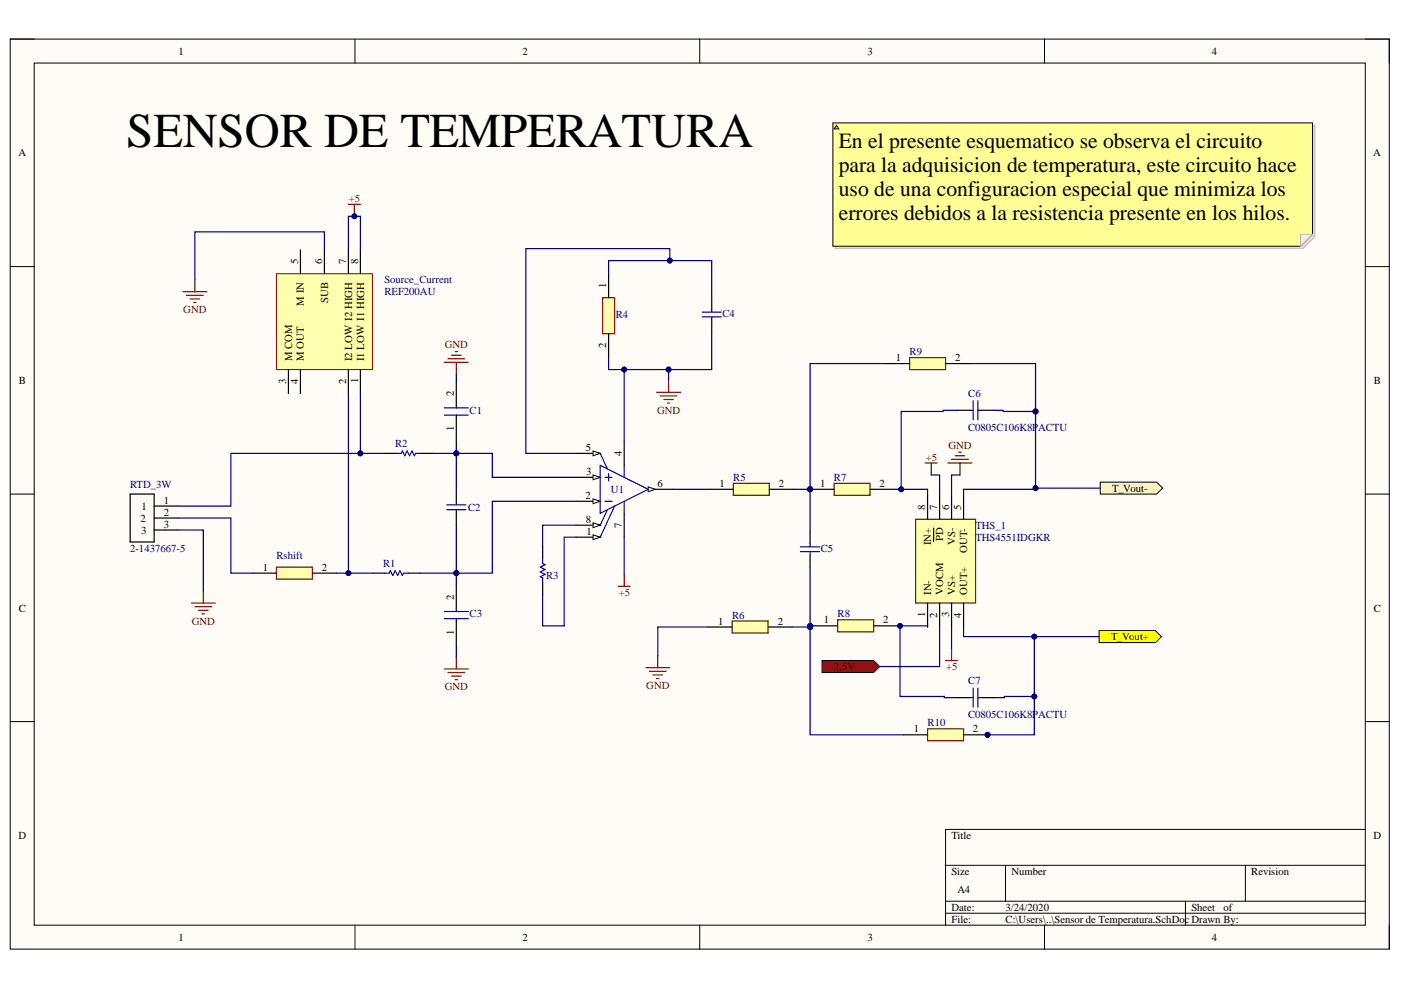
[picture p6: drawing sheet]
<svg xmlns="http://www.w3.org/2000/svg" width="297mm" height="210mm" viewBox="0 0 297 210" stroke-linecap="round" stroke-linejoin="round" font-family="sans-serif">
<path d="M2.2 8.3h292.4v192.9h-292.4z" fill-rule="evenodd" fill="#fffcf8"/>
<path d="M2.2 8.3h292.4v192.9h-292.4z" fill="none" stroke="#000" stroke-width=".21"/>
<path d="M7.3 13.4h282.2v182.8h-282.2z" fill-rule="evenodd" fill="#fffcf8"/>
<g fill="none" stroke="#000" stroke-width=".21">
<path d="M2.2 8.3h5.1M7.3 13.4h282.2v182.8h-282.2zM75.3 8.3v5.1M148.4 8.3v5.1M221.5 8.3v5.1M289.5 8.3h5.1v5.1M2.2 56.5h5.1M289.5 56.5h5.1M2.2 104.8h5.1M289.5 104.8h5.1M2.2 153h5.1M289.5 153h5.1"/>
<path d="M289.5 175.9h-89v20.3M75.3 196.2v5M148.4 196.2v5M200.5 183.5h89M200.5 191.1h89M200.5 193.6h89M213.2 183.5v7.6M221.5 196.2v5M251.3 191.1v5.1M264 183.5v7.6M294.6 196.2v5"/>
</g>
<path d="M58.6 58h20.3v20.4h-20.3z" fill-rule="evenodd" fill="#ffffb0"/>
<path d="M58.6 58h20.3v20.4h-20.3z" fill="none" stroke="#800000" stroke-width=".21"/>
<path d="M63.7 53v5M68.8 53v5M73.9 53v5M76.4 53v5M61.2 78.4v5M63.7 78.4v5M73.9 78.4v5M76.4 78.4v5M81.5 96.1h2.5M89.1 96.1h2.6M79 121.5h2.5M86.6 121.5h2.5" fill="none" stroke="#000" stroke-width=".25"/>
<path d="M84 96.1h1.1l.2-.5 .5 1 .5-1 .5 1 .5-1 .5 1 .3-.5h1M81.5 121.5h1l.3-.5 .5 1 .5-1 .5 1 .5-1 .5 1 .3-.5h1" fill="none" stroke="#00f" stroke-width=".25"/>
<path d="M58.6 120.2h7.6v2.6h-7.6z" fill-rule="evenodd" fill="#ffffb0"/>
<path d="M58.6 120.2h7.6v2.6h-7.6z" fill="none" stroke="#800000" stroke-width=".25"/>
<path d="M96.7 80.9v5.1M96.7 88.5v5.1M96.7 103.7v2.6M96.7 108.8v2.6M122.2 113.9h5.1M53.5 121.5h5.1M66.2 121.5h5.1M96.7 124.1v5M96.7 131.7v5" fill="none" stroke="#000" stroke-width=".25"/>
<path d="M94.2 88h5.1M94.2 86.5h5.1M96.7 86v.5M96.7 88v.5M94.7 107h4.1M94.7 108.1h4.1M96.7 106.3v.7M96.7 108.1v.7M94.2 131.2h5.1M94.2 129.6h5.1M96.7 129.1v.5M96.7 131.2v.5" fill="none" stroke="#00f" stroke-width=".25"/>
<path d="M125.7 113.4l1.6 .5-1.6 .5z" fill="#f8fcff"/>
<path d="M125.7 113.4l1.6 .5-1.6 .5z" fill="none" stroke="#000" stroke-width=".21"/>
<path d="M122.2 106.3h5.1" fill="none" stroke="#000" stroke-width=".25"/>
<path d="M125.7 105.8l1.6 .5-1.6 .5z" fill="#f8fcff"/>
<path d="M125.7 105.8l1.6 .5-1.6 .5z" fill="none" stroke="#000" stroke-width=".21"/>
<path d="M122.2 101.2h5.1" fill="none" stroke="#000" stroke-width=".25"/>
<path d="M125.7 100.7l1.6 .5-1.6 .5z" fill="#f8fcff"/>
<path d="M125.7 100.7l1.6 .5-1.6 .5z" fill="none" stroke="#000" stroke-width=".21"/>
<path d="M122.2 96.1h5.1M132.3 93.6v5.1" fill="none" stroke="#000" stroke-width=".25"/>
<path d="M125.7 95.6l1.6 .5-1.6 .5z" fill="#f8fcff"/>
<path d="M125.7 95.6l1.6 .5-1.6 .5z" fill="none" stroke="#000" stroke-width=".21"/>
<path d="M137.4 103.7h5.1" fill="none" stroke="#000" stroke-width=".25"/>
<path d="M137.4 103.2l1.6 .5-1.6 .6z" fill="#f8fcff"/>
<path d="M137.4 103.2l1.6 .5-1.6 .6z" fill="none" stroke="#000" stroke-width=".21"/>
<path d="M122.2 111.4h5.1M132.3 108.8v5.1" fill="none" stroke="#000" stroke-width=".25"/>
<path d="M125.7 110.9l1.6 .5-1.6 .5z" fill="#f8fcff"/>
<path d="M125.7 110.9l1.6 .5-1.6 .5z" fill="none" stroke="#000" stroke-width=".21"/>
<path d="M127.3 98.7l10.1 5-10.1 5.1zM127.3 96.1l1.5 3.3M132.3 98.7v2.5M128.3 106.3h1.5M128.3 101.2h1.5M128.8 108.1l-1.5 3.3M129 100.4v1.6M130.3 107.3l-3 6.6M132.3 106.3v2.5" fill="none" stroke="#00f" stroke-width=".25"/>
<path d="M194.1 110.1h12.7v17.8h-12.7z" fill-rule="evenodd" fill="#ffffb0"/>
<path d="M194.1 110.1h12.7v17.8h-12.7z" fill="none" stroke="#800000" stroke-width=".25"/>
<path d="M196.7 105v5.1M197.9 112v2.8M199.2 105v5.1M201.7 105v5.1M204.3 105v5.1M196.7 127.9v5M199.2 127.9v5M201.7 127.9v5M204.3 127.9v5" fill="none" stroke="#000" stroke-width=".25"/>
<path d="M155.5 102.5h7.6v2.5h-7.6z" fill-rule="evenodd" fill="#ffffb0"/>
<path d="M155.5 102.5h7.6v2.5h-7.6z" fill="none" stroke="#800000" stroke-width=".25"/>
<path d="M150.4 103.7h5.1M163.1 103.7h5.1" fill="none" stroke="#000" stroke-width=".25"/>
<path d="M155.2 131.7h7.7v2.5h-7.7z" fill-rule="evenodd" fill="#ffffb0"/>
<path d="M155.2 131.7h7.7v2.5h-7.7z" fill="none" stroke="#800000" stroke-width=".25"/>
<path d="M150.1 132.9h5.1M162.9 132.9h5" fill="none" stroke="#000" stroke-width=".25"/>
<circle cx="209.4" cy="155.8" r=".51" fill="#000080"/>
<circle cx="209.4" cy="155.8" r=".51" fill="none" stroke="#000080" stroke-width=".21"/>
<path d="M196.7 154.5h7.6v2.6h-7.6z" fill-rule="evenodd" fill="#ffffb0"/>
<path d="M196.7 154.5h7.6v2.6h-7.6z" fill="none" stroke="#800000" stroke-width=".25"/>
<path d="M191.6 155.8h5.1M204.3 155.8h5.1" fill="none" stroke="#000" stroke-width=".25"/>
<circle cx="209.4" cy="155.8" r=".51" fill="#000080"/>
<circle cx="209.4" cy="155.8" r=".51" fill="none" stroke="#000080" stroke-width=".21"/>
<path d="M192.9 75.8h7.6v2.6h-7.6z" fill-rule="evenodd" fill="#ffffb0"/>
<path d="M192.9 75.8h7.6v2.6h-7.6z" fill="none" stroke="#800000" stroke-width=".25"/>
<path d="M187.8 77.1h5.1M200.5 77.1h5.1" fill="none" stroke="#000" stroke-width=".25"/>
<circle cx="171.7" cy="103.7" r=".51" fill="#000080"/>
<circle cx="171.7" cy="103.7" r=".51" fill="none" stroke="#000080" stroke-width=".21"/>
<path d="M176.8 102.5h7.7v2.5h-7.7z" fill-rule="evenodd" fill="#ffffb0"/>
<path d="M176.8 102.5h7.7v2.5h-7.7z" fill="none" stroke="#800000" stroke-width=".25"/>
<path d="M171.8 103.7h5" fill="none" stroke="#000" stroke-width=".25"/>
<circle cx="171.7" cy="103.7" r=".51" fill="#000080"/>
<circle cx="171.7" cy="103.7" r=".51" fill="none" stroke="#000080" stroke-width=".21"/>
<path d="M171.7 112.6v2.6M171.7 117.7v2.5M184.5 103.7h5" fill="none" stroke="#000" stroke-width=".25"/>
<path d="M169.7 115.9h4.1M169.7 117h4.1M171.7 115.2v.7M171.7 116.9v.8" fill="none" stroke="#00f" stroke-width=".25"/>
<path d="M233 133.7h12l1.2 1.3-1.2 1.2h-12z" fill-rule="evenodd" fill="#ff0"/>
<path d="M233 133.7h12l1.2 1.3-1.2 1.2h-12z" fill="none" stroke="#000" stroke-width=".21"/>
<path d="M233.3 102.2h11.9l1.3 1.3-1.3 1.3h-11.9z" fill-rule="evenodd" fill="#fff2cc"/>
<path d="M233.3 102.2h11.9l1.3 1.3-1.3 1.3h-11.9z" fill="none" stroke="#000" stroke-width=".21"/>
<path d="M174.3 140.1h10.9l1.3 1.2-1.3 1.3h-10.9z" fill-rule="evenodd" fill="#980000"/>
<path d="M174.3 140.1h10.9l1.3 1.2-1.3 1.3h-10.9z" fill="none" stroke="#000" stroke-width=".21"/>
<path d="M115.1 115.9v2.6M115.1 123.5v2.6" fill="none" stroke="#000" stroke-width=".25"/>
<path d="M115.1 118.5v1l.5 .2-1.1 .5 1.1 .6-1.1 .5 1.1 .5-1.1 .5 .6 .2v1" fill="none" stroke="#00f" stroke-width=".25"/>
<path d="M127.8 63.1h2.5v7.6h-2.5z" fill-rule="evenodd" fill="#ffffb0"/>
<path d="M73.9 43.3h2.5M75.1 43.3v2.6M127.8 63.1h2.5v7.6h-2.5z" fill="none" stroke="#800000" stroke-width=".25"/>
<path d="M129 58v5.1M129 70.7v5.1" fill="none" stroke="#000" stroke-width=".25"/>
<circle cx="75.1" cy="45.9" r=".51" fill="#000080"/>
<circle cx="75.1" cy="45.9" r=".51" fill="none" stroke="#000080" stroke-width=".21"/>
<g fill="none" stroke="#800000" stroke-width=".25">
<path d="M41.3 59.3v2.6M38.8 61.9h5.1M39.5 62.6h3.6M40.3 63.4h2M41.1 64.1h.5M94.2 76.8h5.1M95 76.1h3.5M95.7 75.3h2.1M96.5 74.5h.5M96.7 76.8v2.6M139.2 83.2h5.1M140 83.9h3.5"/>
<path d="M140.7 84.7h2.1M141.5 85.5h.5M141.7 80.6v2.6M196.2 98.2h2.5M197.4 98.2v2.5M201 98.2h5.1M201.7 97.4h3.6M202.5 96.6h2M203.3 95.9h.5M203.5 98.2v2.5M96.7 139.3v2.5M131.1 124.3h2.5"/>
<path d="M132.3 121.8v2.5M139.5 139v2.6M201.7 137.5v2.6M94.2 141.8h5.1M95 142.6h3.5M95.7 143.4h2.1M96.5 144.1h.5M136.9 141.6h5.1M137.7 142.3h3.5M138.4 143.1h2.1M139.2 143.9h.5M200.5 140.1h2.5"/>
</g>
<path d="M150.9 62.9v2.5M150.9 67.9v2.6M203 87h2.6M208.1 87h2.6M203 147.9h2.6M208.1 147.9h2.6" fill="none" stroke="#000" stroke-width=".25"/>
<path d="M148.9 66.2h4M148.9 67.2h4M150.9 65.4v.8M150.9 67.2v.7M205.6 87h.7M206.3 85v4M207.3 85v4M207.3 87h.8M205.6 147.9h.7M206.3 145.9v4.1M207.3 145.9v4.1M207.3 147.9h.8" fill="none" stroke="#00f" stroke-width=".25"/>
<path d="M177.6 131.4h7.6v2.6h-7.6z" fill-rule="evenodd" fill="#ffffb0"/>
<path d="M177.6 131.4h7.6v2.6h-7.6z" fill="none" stroke="#800000" stroke-width=".25"/>
<path d="M27.6 104.8h5.1v10.1h-5.1zM32.7 112.4h5.1M32.7 109.8h5.1M32.7 107.3h5.1M172.5 132.7h5.1M185.2 132.7h5.1" fill="none" stroke="#000" stroke-width=".25"/>
<path d="M68.8 53v-3.8h-27.5v10.1M73.9 53v-7.1h2.5v7.1" fill="none" stroke="#000080" stroke-width=".25"/>
<circle cx="75.1" cy="45.9" r=".51" fill="#000080"/>
<circle cx="75.1" cy="45.9" r=".51" fill="none" stroke="#000080" stroke-width=".21"/>
<path d="M96.7 111.4v10.1h-7.6" fill="none" stroke="#000080" stroke-width=".25"/>
<circle cx="96.7" cy="121.5" r=".51" fill="#000080"/>
<circle cx="96.7" cy="121.5" r=".51" fill="none" stroke="#000080" stroke-width=".21"/>
<path d="M91.7 96.1h12.7v5.1h17.8" fill="none" stroke="#000080" stroke-width=".25"/>
<circle cx="96.7" cy="96.1" r=".51" fill="#000080"/>
<circle cx="96.7" cy="96.1" r=".51" fill="none" stroke="#000080" stroke-width=".21"/>
<path d="M122.2 106.3h-17.8v15.2h-7.7" fill="none" stroke="#000080" stroke-width=".25"/>
<circle cx="96.7" cy="121.5" r=".51" fill="#000080"/>
<circle cx="96.7" cy="121.5" r=".51" fill="none" stroke="#000080" stroke-width=".21"/>
<path d="M142 55.3v-2.6h-30.5v43.4h10.7" fill="none" stroke="#000080" stroke-width=".25"/>
<circle cx="142" cy="55.3" r=".51" fill="#000080"/>
<circle cx="142" cy="55.3" r=".51" fill="none" stroke="#000080" stroke-width=".21"/>
<path d="M129 75.8v2.6h3.3v15.2M122.2 113.9h-2.6v18.8h-4.5v-6.6M122.2 111.4h-7.1v4.5" fill="none" stroke="#000080" stroke-width=".25"/>
<circle cx="132.3" cy="78.4" r=".51" fill="#000080"/>
<circle cx="132.3" cy="78.4" r=".51" fill="none" stroke="#000080" stroke-width=".21"/>
<path d="M129 58v-2.7h21.9v7.6" fill="none" stroke="#000080" stroke-width=".25"/>
<circle cx="142" cy="55.3" r=".51" fill="#000080"/>
<circle cx="142" cy="55.3" r=".51" fill="none" stroke="#000080" stroke-width=".21"/>
<path d="M132.3 78.4h9.4" fill="none" stroke="#000080" stroke-width=".25"/>
<circle cx="132.3" cy="78.4" r=".51" fill="#000080"/>
<circle cx="132.3" cy="78.4" r=".51" fill="none" stroke="#000080" stroke-width=".21"/>
<circle cx="141.7" cy="78.4" r=".51" fill="#000080"/>
<circle cx="141.7" cy="78.4" r=".51" fill="none" stroke="#000080" stroke-width=".21"/>
<path d="M150.9 70.5v7.9h-9.2v2.2M150.1 132.9h-10.6v6.1" fill="none" stroke="#000080" stroke-width=".25"/>
<circle cx="141.7" cy="78.4" r=".51" fill="#000080"/>
<circle cx="141.7" cy="78.4" r=".51" fill="none" stroke="#000080" stroke-width=".21"/>
<path d="M142.5 103.7h7.9M167.9 132.9h3.8" fill="none" stroke="#000080" stroke-width=".25"/>
<circle cx="171.7" cy="132.9" r=".51" fill="#000080"/>
<circle cx="171.7" cy="132.9" r=".51" fill="none" stroke="#000080" stroke-width=".21"/>
<path d="M168.2 103.7h3.5" fill="none" stroke="#000080" stroke-width=".25"/>
<circle cx="171.7" cy="103.7" r=".51" fill="#000080"/>
<circle cx="171.7" cy="103.7" r=".51" fill="none" stroke="#000080" stroke-width=".21"/>
<path d="M171.8 132.9v22.9h19.8" fill="none" stroke="#000080" stroke-width=".25"/>
<circle cx="171.7" cy="132.9" r=".51" fill="#000080"/>
<circle cx="171.7" cy="132.9" r=".51" fill="none" stroke="#000080" stroke-width=".21"/>
<path d="M172.5 132.7h-.8v.2" fill="none" stroke="#000080" stroke-width=".25"/>
<circle cx="171.7" cy="132.7" r=".51" fill="#000080"/>
<circle cx="171.7" cy="132.7" r=".51" fill="none" stroke="#000080" stroke-width=".21"/>
<circle cx="171.7" cy="132.9" r=".51" fill="#000080"/>
<circle cx="171.7" cy="132.9" r=".51" fill="none" stroke="#000080" stroke-width=".21"/>
<path d="M187.8 77.1h-16v26.6" fill="none" stroke="#000080" stroke-width=".25"/>
<circle cx="171.7" cy="103.7" r=".51" fill="#000080"/>
<circle cx="171.7" cy="103.7" r=".51" fill="none" stroke="#000080" stroke-width=".21"/>
<path d="M189.5 103.7h7.2v1.3M199.2 132.9v8.4h-12.7" fill="none" stroke="#000080" stroke-width=".25"/>
<circle cx="191.1" cy="103.7" r=".51" fill="#000080"/>
<circle cx="191.1" cy="103.7" r=".51" fill="none" stroke="#000080" stroke-width=".21"/>
<path d="M190.3 132.7h.5v15h9.4v.2h2.8" fill="none" stroke="#000080" stroke-width=".25"/>
<circle cx="190.8" cy="132.7" r=".51" fill="#000080"/>
<circle cx="190.8" cy="132.7" r=".51" fill="none" stroke="#000080" stroke-width=".21"/>
<path d="M190.8 132.7h5.9v.2" fill="none" stroke="#000080" stroke-width=".25"/>
<circle cx="190.8" cy="132.7" r=".51" fill="#000080"/>
<circle cx="190.8" cy="132.7" r=".51" fill="none" stroke="#000080" stroke-width=".21"/>
<path d="M203 87h-3v.2h-8.9v16.5" fill="none" stroke="#000080" stroke-width=".25"/>
<circle cx="191.1" cy="103.7" r=".51" fill="#000080"/>
<circle cx="191.1" cy="103.7" r=".51" fill="none" stroke="#000080" stroke-width=".21"/>
<path d="M197.4 100.7h1.8v4.3M203.5 100.7h-1.8v4.3M204.3 132.9v2.1h15v20.8h-10.2" fill="none" stroke="#000080" stroke-width=".25"/>
<circle cx="209.4" cy="155.8" r=".51" fill="#000080"/>
<circle cx="209.4" cy="155.8" r=".51" fill="none" stroke="#000080" stroke-width=".21"/>
<circle cx="219.3" cy="147.7" r=".51" fill="#000080"/>
<circle cx="219.3" cy="147.7" r=".51" fill="none" stroke="#000080" stroke-width=".21"/>
<circle cx="219.3" cy="135" r=".51" fill="#000080"/>
<circle cx="219.3" cy="135" r=".51" fill="none" stroke="#000080" stroke-width=".21"/>
<path d="M233.3 103.5h-13.7v.2h-15.3v1.3" fill="none" stroke="#000080" stroke-width=".25"/>
<circle cx="219.6" cy="103.5" r=".51" fill="#000080"/>
<circle cx="219.6" cy="103.5" r=".51" fill="none" stroke="#000080" stroke-width=".21"/>
<path d="M205.6 77.1h14v10.1" fill="none" stroke="#000080" stroke-width=".25"/>
<circle cx="219.6" cy="87.2" r=".51" fill="#000080"/>
<circle cx="219.6" cy="87.2" r=".51" fill="none" stroke="#000080" stroke-width=".21"/>
<path d="M219.3 147.7h-6.4v.2h-2.2" fill="none" stroke="#000080" stroke-width=".25"/>
<circle cx="219.3" cy="147.7" r=".51" fill="#000080"/>
<circle cx="219.3" cy="147.7" r=".51" fill="none" stroke="#000080" stroke-width=".21"/>
<path d="M210.7 87h2v.2h6.9" fill="none" stroke="#000080" stroke-width=".25"/>
<circle cx="219.6" cy="87.2" r=".51" fill="#000080"/>
<circle cx="219.6" cy="87.2" r=".51" fill="none" stroke="#000080" stroke-width=".21"/>
<path d="M219.3 135h13.7" fill="none" stroke="#000080" stroke-width=".25"/>
<circle cx="219.3" cy="135" r=".51" fill="#000080"/>
<circle cx="219.3" cy="135" r=".51" fill="none" stroke="#000080" stroke-width=".21"/>
<path d="M96.7 121.5v2.6M96.7 136.7v2.6" fill="none" stroke="#000080" stroke-width=".25"/>
<circle cx="96.7" cy="121.5" r=".51" fill="#000080"/>
<circle cx="96.7" cy="121.5" r=".51" fill="none" stroke="#000080" stroke-width=".21"/>
<path d="M96.7 96.1v7.6" fill="none" stroke="#000080" stroke-width=".25"/>
<circle cx="96.7" cy="96.1" r=".51" fill="#000080"/>
<circle cx="96.7" cy="96.1" r=".51" fill="none" stroke="#000080" stroke-width=".21"/>
<path d="M96.7 93.6v2.5" fill="none" stroke="#000080" stroke-width=".25"/>
<circle cx="96.7" cy="96.1" r=".51" fill="#000080"/>
<circle cx="96.7" cy="96.1" r=".51" fill="none" stroke="#000080" stroke-width=".21"/>
<path d="M96.7 79.4v1.5M132.3 113.9v7.9M171.7 120.2v12.5" fill="none" stroke="#000080" stroke-width=".25"/>
<circle cx="171.7" cy="132.7" r=".51" fill="#000080"/>
<circle cx="171.7" cy="132.7" r=".51" fill="none" stroke="#000080" stroke-width=".21"/>
<path d="M171.7 103.7v8.9" fill="none" stroke="#000080" stroke-width=".25"/>
<circle cx="171.7" cy="103.7" r=".51" fill="#000080"/>
<circle cx="171.7" cy="103.7" r=".51" fill="none" stroke="#000080" stroke-width=".21"/>
<path d="M219.6 87.2v16.3M201.7 132.9v4.6" fill="none" stroke="#000080" stroke-width=".25"/>
<circle cx="219.6" cy="103.5" r=".51" fill="#000080"/>
<circle cx="219.6" cy="103.5" r=".51" fill="none" stroke="#000080" stroke-width=".21"/>
<circle cx="219.6" cy="87.2" r=".51" fill="#000080"/>
<circle cx="219.6" cy="87.2" r=".51" fill="none" stroke="#000080" stroke-width=".21"/>
<path d="M73.9 83.4v38.1h5.1M37.8 109.8h11.2v11.7h4.5M37.8 112.4h5.3v12.9" fill="none" stroke="#000080" stroke-width=".25"/>
<path d="M40.6 127.9h5M41.3 128.6h3.6M42.1 129.4h2M42.8 130.2h.6M43.1 125.3v2.6" fill="none" stroke="#800000" stroke-width=".25"/>
<circle cx="73.9" cy="121.5" r=".51" fill="#000080"/>
<circle cx="73.9" cy="121.5" r=".51" fill="none" stroke="#000080" stroke-width=".21"/>
<path d="M71.3 121.5h2.6" fill="none" stroke="#000080" stroke-width=".25"/>
<circle cx="73.9" cy="121.5" r=".51" fill="#000080"/>
<circle cx="73.9" cy="121.5" r=".51" fill="none" stroke="#000080" stroke-width=".21"/>
<path d="M81.5 96.1h-32.5v11.2h-11.2" fill="none" stroke="#000080" stroke-width=".25"/>
<circle cx="76.4" cy="96.1" r=".51" fill="#000080"/>
<circle cx="76.4" cy="96.1" r=".51" fill="none" stroke="#000080" stroke-width=".21"/>
<path d="M76.4 83.4v12.7" fill="none" stroke="#000080" stroke-width=".25"/>
<circle cx="76.4" cy="96.1" r=".51" fill="#000080"/>
<circle cx="76.4" cy="96.1" r=".51" fill="none" stroke="#000080" stroke-width=".21"/>
<path d="M177.1 26.6h101.7v23.6l-2.6 2.5h-99.1z" fill-rule="evenodd" fill="#e0ddd7"/>
<path d="M177.1 26.6h101.7v23.6l-2.6 2.5h-99.1z" fill="none" stroke="#bfbdba" stroke-width=".21"/>
<path d="M176.6 26.1h101.7v23.6l-2.6 2.5h-99.1z" fill-rule="evenodd" fill="#ffff96"/>
<path d="M176.6 26.1h101.7v23.6l-2.6 2.5h-99.1z" fill="none" stroke="#000" stroke-width=".21"/>
<path d="M275.7 49.7h2.6l-2.6 2.5z" fill="#f2f0d8"/>
<path d="M275.7 49.7h2.6l-2.6 2.5z" fill="none" stroke="#bfbdba" stroke-width=".21"/>
<path d="M177.3 26.6l.6 .7h-1.1z" fill="#ffcc78"/>
<path d="M177.3 26.6l.6 .7h-1.1z" fill="none" stroke="#300" stroke-width=".21"/>
<text font-size="10.3" x="26.8" y="31.2">SENSOR DE TEMPERATURA</text>
<g font-size="4.6">
<text x="177.8" y="31.4">En el presente esquematico se observa el circuito</text>
<text x="177.8" y="36.5">para la adquisicion de temperatura, este circuito hace</text>
<text x="177.8" y="41.6">uso de una configuracion especial que minimiza los</text>
<text x="177.8" y="46.6">errores debidos a la resistencia presente en los hilos.</text>
</g>
<g font-size="2.3">
<text x="37.9" y="11.6">1</text>
<text x="110.8" y="11.6">2</text>
<text x="183.9" y="11.6">3</text>
<text x="256.9" y="11.6">4</text>
<text x="3.9" y="33.2">A</text>
<text x="291.2" y="33.2">A</text>
<text x="63.2" y="56" transform="rotate(-90 63.2 56)">5</text>
<text x="68.3" y="56" transform="rotate(-90 68.3 56)">6</text>
<text x="73.4" y="56" transform="rotate(-90 73.4 56)">7</text>
<text x="75.9" y="56" transform="rotate(-90 75.9 56)">8</text>
<text x="64.5" y="64.8" transform="rotate(-90 64.5 64.8)">M IN</text>
<text x="69.6" y="64.2" transform="rotate(-90 69.6 64.2)">SUB</text>
<text x="128.5" y="61.1" transform="rotate(-90 128.5 61.1)">1</text>
<text x="61.9" y="76.6" transform="rotate(-90 61.9 76.6)">M COM</text>
<text x="64.5" y="76.6" transform="rotate(-90 64.5 76.6)">M OUT</text>
<text x="74.6" y="76.6" transform="rotate(-90 74.6 76.6)">I2 LOW I2 HIGH</text>
<text x="77.2" y="76.6" transform="rotate(-90 77.2 76.6)">I1 LOW I1 HIGH</text>
<text x="128.5" y="73.8" transform="rotate(-90 128.5 73.8)">2</text>
<text x="189.9" y="76.6">1</text>
<text x="202.5" y="76.6">2</text>
<text x="4" y="81.4">B</text>
<text x="60.6" y="81.3" transform="rotate(-90 60.6 81.3)">3</text>
<text x="63.2" y="81.5" transform="rotate(-90 63.2 81.5)">4</text>
<text x="73.4" y="81.4" transform="rotate(-90 73.4 81.4)">2</text>
<text x="75.9" y="81.3" transform="rotate(-90 75.9 81.3)">1</text>
<text x="96.3" y="84" transform="rotate(-90 96.3 84)">2</text>
<text x="291.3" y="81.4">B</text>
<text x="96.3" y="91.4" transform="rotate(-90 96.3 91.4)">1</text>
<text x="124.2" y="95.6">5</text>
<text x="124.3" y="100.7">3</text>
<text x="131.9" y="96.6" transform="rotate(-90 131.9 96.6)">4</text>
<text x="34.7" y="106.8">1</text>
<text x="124.2" y="105.8">2</text>
<text x="139.4" y="103.2">6</text>
<text x="152.5" y="103.2">1</text>
<text x="165.1" y="103.2">2</text>
<text x="173.9" y="103.2">1</text>
<text x="186.5" y="103.2">2</text>
<text x="235.8" y="104.3">T_Vout-</text>
<text x="29.8" y="110.6">2</text>
<text x="29.9" y="113.1">3</text>
<text x="30" y="108.1">1</text>
<text x="34.7" y="111.9">3</text>
<text x="34.7" y="109.3">2</text>
<text x="124.2" y="110.9">8</text>
<text x="124.3" y="113.4">1</text>
<text x="131.9" y="111.9" transform="rotate(-90 131.9 111.9)">7</text>
<text x="196.1" y="108.1" transform="rotate(-90 196.1 108.1)">8</text>
<text x="198.7" y="108.1" transform="rotate(-90 198.7 108.1)">7</text>
<text x="201.3" y="108.1" transform="rotate(-90 201.3 108.1)">6</text>
<text x="203.8" y="108.1" transform="rotate(-90 203.8 108.1)">5</text>
<text x="197.5" y="115.5" transform="rotate(-90 197.5 115.5)">IN+</text>
<text x="200" y="114.7" transform="rotate(-90 200 114.7)">PD</text>
<text x="202.5" y="115.5" transform="rotate(-90 202.5 115.5)">VS-</text>
<text x="205.1" y="117.2" transform="rotate(-90 205.1 117.2)">OUT-</text>
<text x="55.7" y="121">1</text>
<text x="68.3" y="121">2</text>
<text x="4" y="129.7">C</text>
<text x="96.3" y="127.1" transform="rotate(-90 96.3 127.1)">2</text>
<text x="196.1" y="130.8" transform="rotate(-90 196.1 130.8)">1</text>
<text x="197.5" y="126.1" transform="rotate(-90 197.5 126.1)">IN-</text>
<text x="198.7" y="131" transform="rotate(-90 198.7 131)">2</text>
<text x="200" y="126.1" transform="rotate(-90 200 126.1)">VOCM</text>
<text x="201.3" y="130.8" transform="rotate(-90 201.3 130.8)">3</text>
<text x="202.5" y="126.1" transform="rotate(-90 202.5 126.1)">VS+</text>
<text x="203.8" y="131" transform="rotate(-90 203.8 131)">4</text>
<text x="205.1" y="126.1" transform="rotate(-90 205.1 126.1)">OUT+</text>
<text x="291.3" y="129.7">C</text>
<text x="96.3" y="134.6" transform="rotate(-90 96.3 134.6)">1</text>
<text x="152.3" y="132.4">1</text>
<text x="164.9" y="132.4">2</text>
<text x="174.7" y="132.2">1</text>
<text x="187.3" y="132.2">2</text>
<text x="235.6" y="135.7">T_Vout+</text>
<text x="176.8" y="142.1">2,5V</text>
<text x="193.7" y="155.3">1</text>
<text x="206.3" y="155.3">2</text>
<text x="3.9" y="177.9">D</text>
<text x="201.7" y="177.9">Title</text>
<text x="291.2" y="177.9">D</text>
<text x="201.7" y="185.5">Size</text>
<text x="214.5" y="185.5">Number</text>
<text x="265.3" y="185.5">Revision</text>
<text x="203" y="189.3">A4</text>
<text x="201.7" y="193.1">Date:</text>
<text x="201.7" y="195.7">File:</text>
<text x="213.2" y="193.1">3/24/2020</text>
<text x="213.2" y="195.7">C:\Users\..\Sensor de Temperatura.SchDoc Drawn By:</text>
<text x="252.6" y="193.1">Sheet</text>
<text x="259.4" y="193.1">of</text>
<text x="37.9" y="199.5">1</text>
<text x="110.8" y="199.5">2</text>
<text x="183.9" y="199.5">3</text>
<text x="256.9" y="199.5">4</text>
</g>
<g font-size="2.3" fill="#800000">
<text x="74" y="42.8">+5</text>
<text x="38.9" y="66.4">GND</text>
<text x="94.3" y="73.8">GND</text>
<text x="139.3" y="87.8">GND</text>
<text x="201.1" y="95.1">GND</text>
<text x="196.3" y="97.6">+5</text>
<text x="131.2" y="126.4">+5</text>
<text x="40.6" y="132.4">GND</text>
<text x="200.6" y="142.1">+5</text>
<text x="94.3" y="146.4">GND</text>
<text x="137" y="146.1">GND</text>
</g>
<g font-size="2.3" fill="#000080">
<text x="81.5" y="60.1">Source_Current</text>
<text x="81.5" y="62.6">REF200AU</text>
<text x="130.6" y="67.4">R4</text>
<text x="153.2" y="67.2">C4</text>
<text x="192.8" y="75.3">R9</text>
<text x="99.6" y="87.8">C1</text>
<text x="205.3" y="84.2">C6</text>
<text x="83.8" y="94.9">R2</text>
<text x="205.3" y="91.3">C0805C106K8P</text>
<text x="220.1" y="91.3">ACTU</text>
<text x="155.5" y="101.9">R5</text>
<text x="176.8" y="101.9">R7</text>
<text x="27.6" y="103.5">RTD_3W</text>
<text x="129.5" y="104.5">U1</text>
<text x="99.3" y="108.3">C2</text>
<text x="206.8" y="112.1">THS_1</text>
<text x="27.6" y="116.9">2-1437667-5</text>
<text x="58.6" y="118.5">Rshift</text>
<text x="174" y="116.9">C5</text>
<text x="206.8" y="114.7">THS4551IDGKR</text>
<text x="81.2" y="120.2">R1</text>
<text x="115.8" y="122.8">R3</text>
<text x="99.6" y="130.9">C3</text>
<text x="155.2" y="131.2">R6</text>
<text x="177.6" y="130.9">R8</text>
<text x="205.3" y="145.1">C7</text>
<text x="196.7" y="154">R10</text>
<text x="205.3" y="152.2">C0805C106K8PACTU</text>
</g>
</svg>
